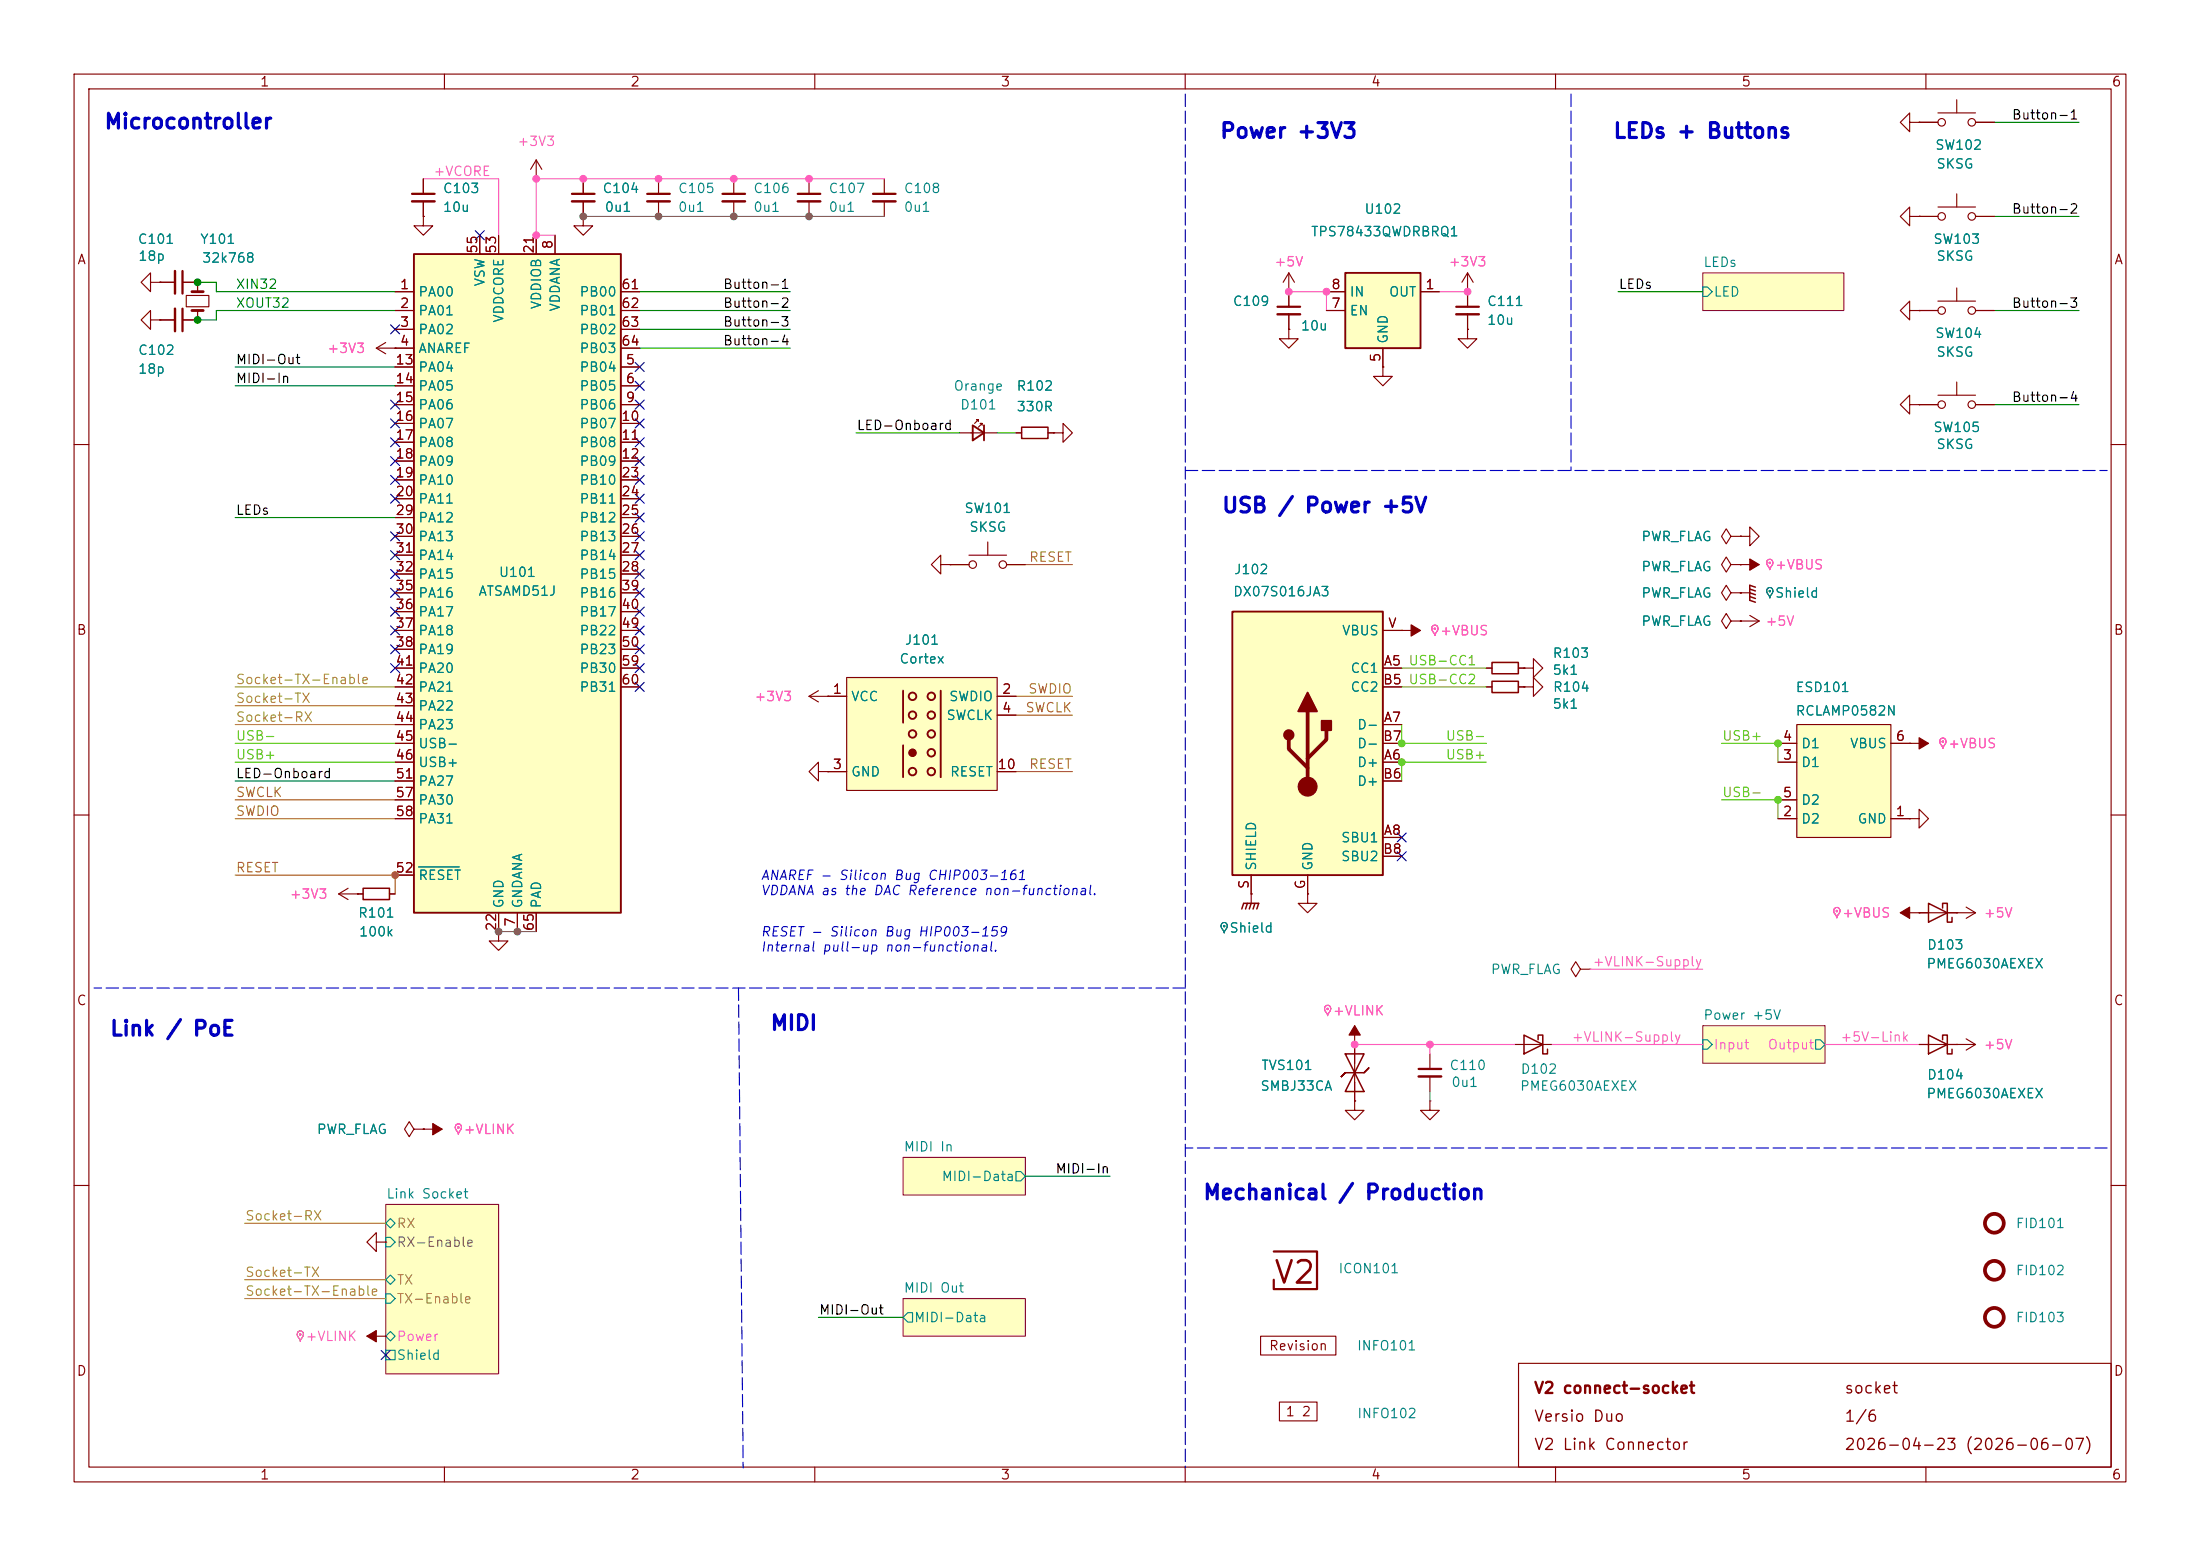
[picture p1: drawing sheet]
<svg xmlns="http://www.w3.org/2000/svg" width="297mm" height="210mm" viewBox="0 0 297 210" stroke-linecap="round" stroke-linejoin="round" font-family="sans-serif">
<g fill="none" stroke="#840000" stroke-width=".15">
<path d="M10 10h277v190h-277zM12 12h273v186h-273zM60 10v2M110 10v2M160 10v2M210 10v2M257.8 16.5v-1.3l-1.3 1.3 1.3 1.3v-1.3h1.3M259.1 16.5h.1M260 10v2M57.1 29.2v1.3h1.3l-1.3 1.3-1.2-1.3h1.2M57.1 29.2h.1M57.1 24.1v2.1"/>
<path d="M57.1 27.2v2M198.1 39.4v2M259.1 29.2h2.5M261.6 27.9h5.1M264.2 26.2v1.7M264.2 38.9v1.7M266.7 29.2h2.5M186.7 49.5v1.3h1.3l-1.3 1.3-1.3-1.3h1.3M186.7 49.5h.1M198.1 42.4v2.1M257.8 41.9v-1.3l-1.3 1.3 1.3 1.3v-1.3h1.3M257.8 54.6v-1.3l-1.3 1.3 1.3 1.3v-1.3h1.3"/>
<path d="M259.1 41.9h.1M259.1 54.6h.1M259.1 41.9h2.5M259.1 54.6h2.5M261.6 40.6h5.1M261.6 53.3h5.1M264.2 51.6v1.7M266.7 41.9h2.5M266.7 54.6h2.5M10 60h2M285 60h2M10 110h2"/>
<path d="M285 110h2M48.3 120.7h.7M52.6 120.7h.7M67.3 125.7v1.3h1.3l-1.3 1.3-1.3-1.3h1.3M67.3 125.7h.1M213.4 130.8l-.7-1-.6 1 .6 1 .7-1h1.2M214.6 130.8h.1M193 142.2v2.1M193 145.3v2M10 160h2M285 160h2M60 198v2"/>
<path d="M110 198v2M160 198v2M205 184h80v14h-80zM210 198v2M260 198v2"/>
<circle cx="262.1" cy="29.2" r=".51"/>
<circle cx="266.2" cy="29.2" r=".51"/>
<circle cx="262.1" cy="41.9" r=".51"/>
<circle cx="262.1" cy="54.6" r=".51"/>
<circle cx="266.2" cy="41.9" r=".51"/>
<circle cx="266.2" cy="54.6" r=".51"/>
</g>
<g fill="#ffffc2" stroke="#ffffc2" stroke-width=".14">
<path d="M121.9 175.3h16.5v5h-16.5z"/>
<path d="M229.9 138.4h16.5v5.1h-16.5z"/>
<path d="M52.1 162.6h15.2v22.8h-15.2z"/>
<path d="M121.9 156.2h16.5v5.1h-16.5z"/>
<path d="M229.9 36.8h19v5.1h-19z"/>
</g>
<path d="M229.9 36.8h19v5.1h-19zM229.9 138.4h16.5v5.1h-16.5zM121.9 156.2h16.5v5.1h-16.5zM52.1 162.6h15.2v22.8h-15.2zM121.9 175.3h16.5v5h-16.5z" fill="none" stroke="#840084" stroke-width=".15"/>
<path d="M229.9 38.7h.6l.6 .7-.6 .6h-.6zM137.2 158.1h.6l.6 .7-.6 .6h-.6zM229.9 140.3h.6l.6 .7-.6 .6h-.6zM245.1 140.3h.6l.7 .7-.7 .6h-.6zM52.1 172.7l.6-.6 .6 .6-.6 .7zM52.1 167h.6l.6 .6-.6 .7h-.6zM52.1 174.6h.6l.6 .7-.6 .6h-.6zM52.7 164.5l.6 .6-.6 .6-.6-.6zM121.9 177.8l.7-.6h.6v1.2h-.6zM52.1 180.3l.6-.6 .6 .6-.6 .7zM52.1 182.2h1.2v1.3h-1.2z" fill="none" stroke="#008484" stroke-width=".15"/>
<path d="M55.6 26.2h3.1M196.6 41.4h3M191.5 144.3h3.1" fill="none" stroke="#840000" stroke-width=".3"/>
<path d="M55.6 27.2h3.1M196.6 42.4h3M191.5 145.3h3.1" fill="none" stroke="#840000" stroke-width=".33"/>
<path d="M49 119.9h3.6v1.5h-3.6z" fill="none" stroke="#840000" stroke-width=".2"/>
<path d="M181.6 36.8h10.2v10.2h-10.2z" fill="#ffffc2"/>
<path d="M181.6 36.8h10.2v10.2h-10.2z" fill="none" stroke="#840000" stroke-width=".25"/>
<g fill="none" stroke="#840000" stroke-width=".15">
<path d="M174 39.4h.1M174 36.8l-.8 1.3M174 36.8l.8 1.3M174 36.8v4.6M179.1 39.4h2.5M191.8 39.4h2.5M198.1 39.4h.1M198.1 36.8l-.7 1.3M198.1 36.8l.8 1.3M198.1 36.8v2.6M50.8 47l1.3 .8M50.8 47h2.5"/>
<path d="M52.1 46.2l-1.3 .8M53.3 47h.1M174 44.5v1.2h1.3l-1.3 1.3-1.3-1.3h1.3M174 44.5h.1M174 42.4v2.1M179.1 41.9h2.5M186.7 47v2.5M198.1 44.5v1.2h1.3l-1.3 1.3-1.3-1.3h1.3M198.1 44.5h.1M233.7 72.4l-.7-1-.6 1 .6 1 .7-1h1.2M234.9 72.4h1.3v-1.3l1.3 1.3-1.3 1.3v-1.3M234.9 72.4h.1"/>
<path d="M182.9 138.4v10.2M55.9 152.4l-.7-1-.6 1 .6 1 .7-1h1.2M57.1 152.4h.1M57.1 152.4h2.6M182.9 141h.1M182.9 148.6v1.3h1.2l-1.2 1.2-1.3-1.2h1.3M182.9 148.6h.1M259.1 141h7.6M264.2 141h.1M265.4 140.2l1.3 .8M266.7 141l-1.3 .7M50.8 167.6v-1.2l-1.3 1.2 1.3 1.3v-1.3h1.3"/>
<path d="M52.1 167.6h.1M49.5 180.3h2.6M52.1 180.3h.1"/>
</g>
<path d="M260.3 139.7l2.6 1.3-2.6 1.2zM181.6 144.8l-.6 .6 .6-.6h2.5l.7-.7-.7 .7M181.6 142.2h2.5l-1.2 2.6zM182.9 144.8l1.2 2.5h-2.5zM262.3 140.3v-.6h.6v2.5h.6v-.6" fill="none" stroke="#840000" stroke-width=".2"/>
<path d="M178.9 135.8a.49 .49 0 0 1 .7 .2 .49 .49 0 0 1-.2 .6l-.2 .5-.1-.4a.64 .64 0 0 1-.2-.9zM61.6 151.8a.49 .49 0 0 1 .7 .2 .49 .49 0 0 1-.2 .6l-.2 .5-.2-.4a.64 .64 0 0 1-.1-.9zM40.3 179.7a.49 .49 0 0 1 .7 .2 .49 .49 0 0 1-.3 .7l-.2 .4-.1-.3a.64 .64 0 0 1-.1-1z" fill="none" stroke="#840000" stroke-width=".14"/>
<g fill="#840000" stroke="#840000" stroke-width=".14">
<circle cx="61.9" cy="152.2" r=".09"/>
<circle cx="40.5" cy="180.1" r=".09"/>
<circle cx="179.2" cy="136.2" r=".09"/>
</g>
<g fill="#840000" stroke="#840000" stroke-width=".15">
<path d="M58.4 151.6l1.3 .8-1.3 .8z"/>
<path d="M49.5 180.3l1.3-.7v1.5z"/>
<path d="M182.9 138.4l.7 1.3h-1.5z"/>
</g>
<path d="M178.9 135.8a.49 .49 0 0 1 .7 .2 .49 .49 0 0 1-.2 .6l-.2 .5-.1-.4a.64 .64 0 0 1-.2-.9zM61.6 151.8a.49 .49 0 0 1 .7 .2 .49 .49 0 0 1-.2 .6l-.2 .5-.2-.4a.64 .64 0 0 1-.1-.9zM40.3 179.7a.49 .49 0 0 1 .7 .2 .49 .49 0 0 1-.3 .7l-.2 .4-.1-.3a.64 .64 0 0 1-.1-1z" fill="none" stroke="#ff5cbb" stroke-width=".14"/>
<g fill="#ff5cbb" stroke="#ff5cbb" stroke-width=".14">
<circle cx="61.9" cy="152.2" r=".09"/>
<circle cx="40.5" cy="180.1" r=".09"/>
<circle cx="179.2" cy="136.2" r=".09"/>
</g>
<path d="M172.5 41.4h3" fill="none" stroke="#840000" stroke-width=".3"/>
<path d="M172.5 42.4h3" fill="none" stroke="#840000" stroke-width=".33"/>
<g fill="none" stroke="#840000" stroke-width=".51">
<circle cx="269.2" cy="171.4" r="1.27"/>
<circle cx="269.2" cy="165.1" r="1.27"/>
<circle cx="269.2" cy="177.8" r="1.27"/>
</g>
<path d="M55.9 34.3h27.9v88.9h-27.9z" fill="#ffffc2"/>
<path d="M55.9 34.3h27.9v88.9h-27.9z" fill="none" stroke="#840000" stroke-width=".25"/>
<g fill="none" stroke="#840000" stroke-width=".15">
<path d="M53.3 39.4h2.6M64.8 31.8v2.5M67.3 31.8v2.5M72.4 31.8v2.5M74.9 31.8v2.5M83.8 39.4h2.6M53.3 47h2.6M53.3 41.9h2.6M53.3 44.5h2.6M53.3 49.5h2.6M53.3 52.1h2.6M53.3 54.6h2.6"/>
<path d="M53.3 57.2h2.6M53.3 59.7h2.6M83.8 47h2.6M83.8 41.9h2.6M83.8 44.5h2.6M83.8 49.5h2.6M83.8 52.1h2.6M83.8 54.6h2.6M83.8 57.2h2.6M83.8 59.7h2.6M53.3 62.2h2.6M53.3 64.8h2.6"/>
<path d="M53.3 67.3h2.6M53.3 69.9h2.6M53.3 72.4h2.6M53.3 74.9h2.6M53.3 77.5h2.6M83.8 62.2h2.6M83.8 64.8h2.6M83.8 67.3h2.6M83.8 69.9h2.6M83.8 72.4h2.6M83.8 74.9h2.6M83.8 77.5h2.6"/>
<path d="M233.7 76.2l-.7-1-.6 1 .6 1 .7-1h1.2M234.9 76.2h.1M234.9 76.2h2.6M53.3 80h2.6M53.3 82.6h2.6M53.3 85.1h2.6M53.3 87.6h2.6M53.3 90.2h2.6M53.3 92.7h2.6M53.3 95.3h2.6M53.3 97.8h2.6M83.8 80h2.6"/>
<path d="M83.8 82.6h2.6M83.8 85.1h2.6M83.8 87.6h2.6M83.8 90.2h2.6M83.8 92.7h2.6M189.2 85.1h.1M189.2 85.1h2.6M200.7 90.2h.7M205 90.2h.7M205.7 90.2h1.3v-1.3l1.3 1.3-1.3 1.2v-1.2M205.7 90.2h.1M233.7 80l-.7-1-.6 1 .6 1 .7-1h1.2"/>
<path d="M233.7 83.8l-.7-1-.6 1 .6 1 .7-1h1.2M234.9 80h.1M234.9 83.8h.1M234.9 80h1.3M234.9 83.8h2.6M236.2 83.1l1.3 .7M237.5 83.8l-1.3 .8M53.3 100.3h2.6M53.3 102.9h2.6M53.3 105.4h2.6M53.3 118.1h2.6M53.3 108h2.6"/>
<path d="M53.3 110.5h2.6M67.3 123.2v2.5M69.8 123.2v2.5M72.4 123.2v2.5"/>
</g>
<path d="M56.5 117h5.5" fill="none" stroke="#008484" stroke-width=".15"/>
<path d="M238.6 75.6a.49 .49 0 0 1 .7 .2 .49 .49 0 0 1-.2 .6l-.2 .5-.1-.4a.64 .64 0 0 1-.2-.9zM238.6 79.4a.49 .49 0 0 1 .7 .2 .49 .49 0 0 1-.2 .7l-.2 .4-.1-.4a.64 .64 0 0 1-.2-.9zM193.4 84.5a.49 .49 0 0 1 .7 .1 .49 .49 0 0 1-.2 .7l-.2 .5-.1-.4a.64 .64 0 0 1-.2-.9z" fill="none" stroke="#840000" stroke-width=".14"/>
<g fill="#840000" stroke="#840000" stroke-width=".14">
<circle cx="238.9" cy="79.8" r=".09"/>
<circle cx="238.9" cy="76" r=".09"/>
<circle cx="193.7" cy="84.9" r=".09"/>
</g>
<path d="M236.2 79.5l.8 .3M237 79.2l-.8-.2v2l.8 .3M201.4 89.4h3.6v1.5h-3.6zM236.2 80.5l.8 .3M236.2 80l.8 .3" fill="none" stroke="#840000" stroke-width=".2"/>
<path d="M238.6 79.4a.49 .49 0 0 1 .7 .2 .49 .49 0 0 1-.2 .7l-.2 .4-.1-.4a.64 .64 0 0 1-.2-.9z" fill="none" stroke="#008484" stroke-width=".14"/>
<circle cx="238.9" cy="79.8" r=".09" fill="#008484" stroke="#008484" stroke-width=".14"/>
<g fill="#840000" stroke="#840000" stroke-width=".15">
<path d="M236.2 75.4l1.3 .8-1.3 .8z"/>
<path d="M190.5 84.3l1.3 .8-1.3 .8z"/>
</g>
<path d="M238.6 75.6a.49 .49 0 0 1 .7 .2 .49 .49 0 0 1-.2 .6l-.2 .5-.1-.4a.64 .64 0 0 1-.2-.9zM193.4 84.5a.49 .49 0 0 1 .7 .1 .49 .49 0 0 1-.2 .7l-.2 .5-.1-.4a.64 .64 0 0 1-.2-.9z" fill="none" stroke="#ff5cbb" stroke-width=".14"/>
<g fill="#ff5cbb" stroke="#ff5cbb" stroke-width=".14">
<circle cx="238.9" cy="76" r=".09"/>
<circle cx="193.7" cy="84.9" r=".09"/>
</g>
<path d="M242.6 97.8h12.7v15.2h-12.7z" fill="#ffffc2"/>
<path d="M242.6 97.8h12.7v15.2h-12.7zM240 110.5h2.6M240 102.9h2.6M240 100.3h2.6M240 108h2.6M255.3 110.5h2.5M255.3 100.3h2.5" fill="none" stroke="#840000" stroke-width=".15"/>
<path d="M166.4 82.6h20.3v35.5h-20.3z" fill="#ffffc2"/>
<path d="M131.3 57.4l1.5 1-1.5 1zM132.8 57.4v2M166.4 82.6h20.3v35.5h-20.3z" fill="none" stroke="#840000" stroke-width=".25"/>
<g fill="#840000" stroke="#840000" stroke-width=".25">
<path d="M176.5 93.5l1.3 2.5h-2.5z"/>
<path d="M178.4 97.3h1.3v1.3h-1.3z"/>
<circle cx="174" cy="99.2" r=".63"/>
</g>
<path d="M174 99.8v1.3l2.5 2.5M176.5 96v10.2M179.1 98.6v1.2l-2.6 2.6" fill="none" stroke="#840000" stroke-width=".51"/>
<circle cx="176.5" cy="106.2" r="1.27" fill="#840000" stroke="#840000" stroke-width=".15"/>
<g fill="none" stroke="#840000" stroke-width=".15">
<path d="M129.5 58.4h5.1M132.1 56.9v-.3h-.3h.3l-.5 .6M132.6 57.4v-.2h-.3h.3l-.5 .5M137.2 58.4h.7M141.5 58.4h.7M142.2 58.4h1.3v-1.2l1.3 1.2-1.3 1.3v-1.3M142.2 58.4h.1M127 76.2v-1.3l-1.3 1.3 1.3 1.3v-1.3h1.3M128.3 76.2h.1M128.3 76.2h2.5M130.8 74.9h5.1M133.3 73.2v1.7"/>
<path d="M135.9 76.2h2.5M186.7 90.2h2.5M186.7 97.8h2.5M186.7 92.7h2.5M186.7 85.1h2.5M47 119.9l-1.3 .8M168.9 118.1v2.6M176.5 118.1v2.6M186.7 102.9h2.5M186.7 113h2.5M186.7 105.4h2.5M186.7 100.3h2.5"/>
<path d="M186.7 115.6h2.5M45.7 120.7l1.3 .7M45.7 120.7h2.6M48.3 120.7h.1M170.2 180.3h10.1v2.6h-10.1zM172.7 189.2h5.1v2.6h-5.1z"/>
<circle cx="131.3" cy="76.2" r=".51"/>
<circle cx="135.4" cy="76.2" r=".51"/>
</g>
<path d="M137.9 57.7h3.6v1.5h-3.6z" fill="none" stroke="#840000" stroke-width=".2"/>
<path d="M172 168.9h5.8v5.1h-5.8v-1.3" fill="none" stroke="#840000" stroke-width=".3"/>
<path d="M114.3 91.4h20.3v15.3h-20.3z" fill="#ffffc2"/>
<g fill="none" stroke="#840000" stroke-width=".25">
<path d="M121.9 93.2v4.3M127 93.2v11.7M121.9 100.6v4.3"/>
<circle cx="123.2" cy="94" r=".51"/>
<circle cx="123.2" cy="96.5" r=".51"/>
<circle cx="123.2" cy="99.1" r=".51"/>
<circle cx="125.7" cy="94" r=".51"/>
<circle cx="125.7" cy="96.5" r=".51"/>
<circle cx="125.7" cy="99.1" r=".51"/>
<circle cx="123.2" cy="104.1" r=".51"/>
<circle cx="125.7" cy="101.6" r=".51"/>
<circle cx="125.7" cy="104.1" r=".51"/>
</g>
<g fill="#840000" stroke="#840000" stroke-width=".14">
<circle cx="123.2" cy="101.6" r=".51"/>
<circle cx="165.3" cy="125" r=".09"/>
<circle cx="262.3" cy="100.1" r=".09"/>
<circle cx="248" cy="123" r=".09"/>
</g>
<g fill="none" stroke="#840000" stroke-width=".15">
<path d="M259.1 16.5h.1M259.1 16.5h2.5M261.6 15.2h5.1M264.2 13.5v1.7M266.7 16.5h2.5M20.3 38.1v-1.3l-1.3 1.3 1.3 1.3v-1.3h1.3M21.6 38.1h.1M21.6 38.1h2M24.6 38.1h2.1v1.3M25.1 39.9h3.1v1.5h-3.1zM53.3 39.4h2.6M57.1 29.2h.1"/>
<path d="M57.1 24.1v2.1M57.1 27.2v2M64.8 31.8v2.5M67.3 31.8v2.5M72.4 24.1h.1M72.4 21.6l-.8 1.3M72.4 21.6l.8 1.3M72.4 21.6v2.5M72.4 31.8v2.5M74.9 31.8v2.5M78.7 29.2v1.3h1.3l-1.3 1.3-1.2-1.3h1.2M78.7 29.2h.1"/>
<path d="M78.7 24.1v2.1M78.7 27.2v2M83.8 39.4h2.6M88.9 24.1v2.1M88.9 27.2v2M99.1 24.1v2.1M99.1 27.2v2M109.2 24.1v2.1M109.2 27.2v2M119.4 24.1v2.1M119.4 27.2v2M174 39.4h.1"/>
<path d="M174 39.4v2M179.1 39.4h2.5M191.8 39.4h2.5M198.1 39.4h.1M198.1 39.4v2M257.8 29.2v-1.3l-1.3 1.3 1.3 1.3v-1.3h1.3M259.1 29.2h.1M259.1 29.2h2.5M266.7 29.2h2.5M20.3 43.2v-1.3l-1.3 1.3 1.3 1.3v-1.3h1.3M21.6 43.2h.1M21.6 43.2h2"/>
<path d="M26.7 41.9v1.3h-2.1M53.3 47h.1M53.3 47h2.6M53.3 41.9h2.6M53.3 44.5h2.6M53.3 49.5h2.6M53.3 52.1h2.6M53.3 54.6h2.6M53.3 57.2h2.6M53.3 59.7h2.6M83.8 47h2.6M83.8 41.9h2.6"/>
<path d="M83.8 44.5h2.6M83.8 49.5h2.6M83.8 52.1h2.6M83.8 54.6h2.6M83.8 57.2h2.6M83.8 59.7h2.6M137.2 58.4h.7M141.5 58.4h.7M142.2 58.4h.1M174 44.5h.1M174 42.4v2.1M179.1 41.9h2.5"/>
<path d="M186.7 49.5h.1M186.7 47v2.5M198.1 44.5h.1M198.1 42.4v2.1M259.1 54.6h.1M259.1 41.9h.1M259.1 41.9h2.5M259.1 54.6h2.5M266.7 41.9h2.5M266.7 54.6h2.5M53.3 62.2h2.6M53.3 64.8h2.6"/>
<path d="M53.3 67.3h2.6M53.3 69.9h2.6M53.3 72.4h2.6M53.3 74.9h2.6M53.3 77.5h2.6M83.8 62.2h2.6M83.8 64.8h2.6M83.8 67.3h2.6M83.8 69.9h2.6M83.8 72.4h2.6M83.8 74.9h2.6M83.8 77.5h2.6"/>
<path d="M128.3 76.2h.1M128.3 76.2h2.5M135.9 76.2h2.5M234.9 76.2h.1M234.9 72.4h.1M53.3 92.7h2.6M53.3 80h2.6M53.3 82.6h2.6M53.3 85.1h2.6M53.3 87.6h2.6M53.3 90.2h2.6M53.3 95.3h2.6"/>
<path d="M53.3 97.8h2.6M83.8 92.7h2.6M83.8 80h2.6M83.8 82.6h2.6M83.8 85.1h2.6M83.8 87.6h2.6M83.8 90.2h2.6M109.2 94h5.1M109.2 94l1.3 .7M110.5 93.2l-1.3 .8M111.8 94h.1M114.3 91.4h20.3v15.3h-20.3z"/>
<path d="M134.6 94h2.6M134.6 96.5h2.6M186.7 92.7h2.5M186.7 85.1h2.5M186.7 90.2h2.5M186.7 97.8h2.5M189.2 85.1h.1M200.7 92.7h.7M200.7 90.2h.7M205 92.7h.7M205 90.2h.7M205.7 92.7h1.3v-1.3l1.3 1.3-1.3 1.3v-1.3"/>
<path d="M205.7 92.7h.1M205.7 90.2h.1M234.9 83.8h.1M234.9 80h.1M53.3 100.3h2.6M53.3 102.9h2.6M53.3 105.4h2.6M53.3 118.1h2.6M53.3 108h2.6M53.3 110.5h2.6M110.5 104.1v-1.2l-1.3 1.2 1.3 1.3v-1.3h1.3M111.8 104.1h.1"/>
<path d="M111.8 104.1h2.5M134.6 104.1h2.6M168.9 118.1v3.8M176.5 118.1v2.6M186.7 100.3h2.5M186.7 102.9h2.5M186.7 105.4h2.5M186.7 113h2.5M186.7 115.6h2.5M240 100.3h2.6M240 102.9h2.6M240 108h2.6"/>
<path d="M240 110.5h2.6M255.3 100.3h5M255.3 110.5h2.5M257.8 100.3h.1M257.8 110.5h1.3v-1.3l1.2 1.3-1.2 1.3v-1.3M257.8 110.5h.1M48.3 120.7h.1M48.3 120.7h.7M52.6 120.7h.7M67.3 125.7h.1M67.3 123.2v2.5M69.8 123.2v2.5"/>
<path d="M72.4 123.2v2.5M168.9 120.7h.1M176.5 120.7v1.2h1.3l-1.3 1.3-1.2-1.3h1.2M176.5 120.7h.1M256.5 123.2h10.2M259.1 123.2h.1M264.2 123.2h.1M265.4 122.4l1.3 .8M266.7 123.2l-1.3 .8M57.1 152.4h.1M182.9 148.6h.1M182.9 141h.1"/>
<path d="M182.9 141v2.5M182.9 146.1v2.5M193 148.6v1.3h1.3l-1.3 1.2-1.2-1.2h1.2M193 148.6h.1M204.5 141h5M259.1 141h1.2M262.9 141h1.3M264.2 141h.1"/>
<circle cx="262.1" cy="16.5" r=".51"/>
<circle cx="266.2" cy="16.5" r=".51"/>
</g>
<path d="M25.9 39.4h1.5M25.9 41.9h1.5" fill="none" stroke="#840000" stroke-width=".38"/>
<path d="M24.6 36.6v3M77.2 26.2h3.1M87.4 26.2h3M97.5 26.2h3.1M107.7 26.2h3M117.9 26.2h3M24.6 41.7v3" fill="none" stroke="#840000" stroke-width=".3"/>
<path d="M23.6 36.6v3M77.2 27.2h3.1M87.4 27.2h3M97.5 27.2h3.1M107.7 27.2h3M117.9 27.2h3M23.6 41.7v3" fill="none" stroke="#840000" stroke-width=".33"/>
<path d="M262 99.7a.49 .49 0 0 1 .7 .2 .49 .49 0 0 1-.2 .7l-.2 .4-.2-.3a.64 .64 0 0 1-.1-1zM165 124.6a.49 .49 0 0 1 .7 .2 .49 .49 0 0 1-.2 .7l-.2 .4-.2-.4a.64 .64 0 0 1-.1-.9zM247.7 122.6a.49 .49 0 0 1 .7 .1 .49 .49 0 0 1-.2 .7l-.2 .5-.2-.4a.64 .64 0 0 1-.1-.9z" fill="none" stroke="#840000" stroke-width=".14"/>
<path d="M201.4 91.9h3.6v1.6h-3.6zM167.6 122.7l.3-.8h2l-.2 .8M168.4 121.9l-.3 .8M168.9 121.9l-.2 .8M169.4 121.9l-.2 .8M205.7 139.7l2.6 1.3-2.6 1.2zM260.3 121.9l2.6 1.3-2.6 1.3zM262.3 122.6v-.7h.6v2.6h.6v-.7M207.6 140.3v-.6h.7v2.5h.6v-.6" fill="none" stroke="#840000" stroke-width=".2"/>
<path d="M238.6 79.4a.49 .49 0 0 1 .7 .2 .49 .49 0 0 1-.2 .7l-.2 .4-.1-.4a.64 .64 0 0 1-.2-.9zM165 124.6a.49 .49 0 0 1 .7 .2 .49 .49 0 0 1-.2 .7l-.2 .4-.2-.4a.64 .64 0 0 1-.1-.9z" fill="none" stroke="#008484" stroke-width=".14"/>
<g fill="#008484" stroke="#008484" stroke-width=".14">
<circle cx="165.3" cy="125" r=".09"/>
<circle cx="238.9" cy="79.8" r=".09"/>
</g>
<g fill="#840000" stroke="#840000" stroke-width=".15">
<path d="M259.1 99.6l1.2 .7-1.2 .8z"/>
<path d="M256.5 123.2l1.3-.8v1.6z"/>
</g>
<path d="M238.6 75.6a.49 .49 0 0 1 .7 .2 .49 .49 0 0 1-.2 .6l-.2 .5-.1-.4a.64 .64 0 0 1-.2-.9zM193.4 84.5a.49 .49 0 0 1 .7 .1 .49 .49 0 0 1-.2 .7l-.2 .5-.1-.4a.64 .64 0 0 1-.2-.9zM262 99.7a.49 .49 0 0 1 .7 .2 .49 .49 0 0 1-.2 .7l-.2 .4-.2-.3a.64 .64 0 0 1-.1-1zM178.9 135.8a.49 .49 0 0 1 .7 .2 .49 .49 0 0 1-.2 .6l-.2 .5-.1-.4a.64 .64 0 0 1-.2-.9zM247.7 122.6a.49 .49 0 0 1 .7 .1 .49 .49 0 0 1-.2 .7l-.2 .5-.2-.4a.64 .64 0 0 1-.1-.9zM61.6 151.8a.49 .49 0 0 1 .7 .2 .49 .49 0 0 1-.2 .6l-.2 .5-.2-.4a.64 .64 0 0 1-.1-.9z" fill="none" stroke="#ff5cbb" stroke-width=".14"/>
<g fill="#ff5cbb" stroke="#ff5cbb" stroke-width=".14">
<circle cx="262.3" cy="100.1" r=".09"/>
<circle cx="248" cy="123" r=".09"/>
<circle cx="61.9" cy="152.2" r=".09"/>
<circle cx="193.7" cy="84.9" r=".09"/>
<circle cx="238.9" cy="76" r=".09"/>
<circle cx="179.2" cy="136.2" r=".09"/>
<circle cx="99.1" cy="24.1" r=".46"/>
<circle cx="78.7" cy="24.1" r=".46"/>
<circle cx="88.9" cy="24.1" r=".46"/>
<circle cx="109.2" cy="24.1" r=".46"/>
<circle cx="72.4" cy="31.8" r=".46"/>
<circle cx="72.4" cy="24.1" r=".46"/>
<circle cx="198.1" cy="39.4" r=".46"/>
<circle cx="179.1" cy="39.4" r=".46"/>
<circle cx="174" cy="39.4" r=".46"/>
<circle cx="182.9" cy="141" r=".46"/>
<circle cx="193" cy="141" r=".46"/>
</g>
<path d="M160 12.7v185.4M212.1 12.7v50.8M160 63.5h124.5M99.7 133.4l.6 64.7M160 133.4h-147.3M284.5 154.9h-124.5" fill="none" stroke="#0000c2" stroke-width=".15" stroke-dasharray="1.7 .6"/>
<path d="M26.7 38.1h2.5v1.3h24.1M53.3 41.9h-24.1v1.3h-2.5" fill="none" stroke="#0b8109" stroke-width=".15"/>
<path d="M189.2 97.8v2.5h11.5M189.2 92.7h11.5M189.2 90.2h11.5M31.7 100.3h21.6M31.7 102.9h21.6M200.7 102.9h-11.5v2.5M232.4 100.3h7.6v2.6M232.4 108h7.6v2.5" fill="none" stroke="#51c90f" stroke-width=".15"/>
<g fill="none" stroke="#008400" stroke-width=".15">
<path d="M269.2 16.5h11.5M86.4 39.4h20.3M218.4 39.4h11.5M269.2 29.2h11.5M31.7 52.1h21.6M31.7 49.5h21.6M86.4 44.5h20.3M86.4 41.9h20.3M86.4 47h20.3M115.6 58.4h13.9M134.6 58.4h2.6M269.2 41.9h11.5"/>
<path d="M269.2 54.6h11.5M31.7 69.9h21.6M31.7 105.4h21.6M138.4 158.8h11.5M110.5 177.8h11.4"/>
</g>
<path d="M138.4 76.2h6.4M137.2 94h7.6M137.2 96.5h7.6M31.7 110.5h21.6M31.7 108h21.6M31.7 118.1h21.6v2.6M137.2 104.1h7.6" fill="none" stroke="#b27502" stroke-width=".15"/>
<path d="M78.7 29.2h40.7M67.3 125.7h5.1M193 147.3v1.3" fill="none" stroke="#676767" stroke-width=".15"/>
<path d="M57.1 24.1h10.2v7.7M119.4 24.1h-47v7.7h2.5M174 39.4h5.1v2.5M194.3 39.4h3.8M214.6 130.8h15.3M182.9 141h21.6M193 141v1.2M209.5 141h20.4M246.4 141h12.7" fill="none" stroke="#ff5cbb" stroke-width=".15"/>
<path d="M31.7 92.7h21.6M31.7 97.8h21.6M31.7 95.3h21.6M33 172.7h19.1M33 175.3h19.1M33 165.1h19.1" fill="none" stroke="#a3a30c" stroke-width=".15"/>
<g fill="none" stroke="#000084" stroke-width=".15">
<path d="M64.2 31.1l1.2 1.3M65.4 31.1l-1.2 1.3M52.7 43.8l1.2 1.3M52.7 56.5l1.2 1.3M52.7 59.1l1.2 1.2M52.7 54l1.2 1.2M53.9 43.8l-1.2 1.3M53.9 56.5l-1.2 1.3M53.9 59.1l-1.2 1.2M53.9 54l-1.2 1.2M85.8 48.9l1.2 1.2M85.8 51.5l1.2 1.2"/>
<path d="M85.8 54l1.2 1.2M85.8 56.5l1.2 1.3M85.8 59.1l1.2 1.2M87 48.9l-1.2 1.2M87 51.5l-1.2 1.2M87 54l-1.2 1.2M87 56.5l-1.2 1.3M87 59.1l-1.2 1.2M52.7 64.2l1.2 1.2M52.7 74.3l1.2 1.2M52.7 66.7l1.2 1.2M52.7 71.8l1.2 1.2"/>
<path d="M52.7 76.9l1.2 1.2M52.7 61.6l1.2 1.2M52.7 79.4l1.2 1.2M53.9 64.2l-1.2 1.2M53.9 74.3l-1.2 1.2M53.9 66.7l-1.2 1.2M53.9 71.8l-1.2 1.2M53.9 76.9l-1.2 1.2M53.9 61.6l-1.2 1.2M53.9 79.4l-1.2 1.2M85.8 79.4l1.2 1.2M85.8 71.8l1.2 1.2"/>
<path d="M85.8 69.2l1.2 1.3M85.8 74.3l1.2 1.2M85.8 64.2l1.2 1.2M85.8 66.7l1.2 1.2M85.8 61.6l1.2 1.2M85.8 76.9l1.2 1.2M87 79.4l-1.2 1.2M87 71.8l-1.2 1.2M87 69.2l-1.2 1.3M87 74.3l-1.2 1.2M87 64.2l-1.2 1.2M87 66.7l-1.2 1.2"/>
<path d="M87 61.6l-1.2 1.2M87 76.9l-1.2 1.2M52.7 81.9l1.2 1.3M52.7 84.5l1.2 1.2M52.7 87l1.2 1.2M52.7 89.6l1.2 1.2M53.9 81.9l-1.2 1.3M53.9 84.5l-1.2 1.2M53.9 89.6l-1.2 1.2M53.9 87l-1.2 1.2M85.8 81.9l1.2 1.3M85.8 89.6l1.2 1.2"/>
<path d="M85.8 92.1l1.2 1.2M85.8 84.5l1.2 1.2M85.8 87l1.2 1.2M87 81.9l-1.2 1.3M87 89.6l-1.2 1.2M87 92.1l-1.2 1.2M87 84.5l-1.2 1.2M87 87l-1.2 1.2M188.6 115l1.2 1.2M188.6 112.4l1.2 1.2M189.8 115l-1.2 1.2M189.8 112.4l-1.2 1.2"/>
<path d="M51.5 182.3l1.2 1.2M52.7 182.3l-1.2 1.2"/>
</g>
<path d="M56.5 117h5.5" fill="none" stroke="#008484" stroke-width=".15"/>
<circle cx="53.3" cy="118.1" r=".46" fill="#b27502" stroke="#b27502" stroke-width=".14"/>
<g fill="#676767" stroke="#676767" stroke-width=".14">
<circle cx="67.3" cy="125.7" r=".46"/>
<circle cx="69.8" cy="125.7" r=".46"/>
<circle cx="109.2" cy="29.2" r=".46"/>
<circle cx="88.9" cy="29.2" r=".46"/>
<circle cx="99.1" cy="29.2" r=".46"/>
<circle cx="78.7" cy="29.2" r=".46"/>
</g>
<g fill="#0b8109" stroke="#0b8109" stroke-width=".14">
<circle cx="26.7" cy="38.1" r=".46"/>
<circle cx="26.7" cy="43.2" r=".46"/>
</g>
<g fill="#51c90f" stroke="#51c90f" stroke-width=".14">
<circle cx="189.2" cy="102.9" r=".46"/>
<circle cx="189.2" cy="100.3" r=".46"/>
<circle cx="240" cy="100.3" r=".46"/>
<circle cx="240" cy="108" r=".46"/>
</g>
<text font-size="3" fill="#840000" x="171.8" y="174">V2</text>
<g font-size="2" fill="#0000c2">
<text x="14" y="17.9">Microcontroller</text>
<text x="164.6" y="19.2">Power +3V3</text>
<text x="217.7" y="19.2">LEDs + Buttons</text>
<text x="164.8" y="69.7">USB / Power +5V</text>
<text x="14.7" y="140.3">Link / PoE</text>
<text x="103.9" y="139.6">MIDI</text>
<text x="162.3" y="162.4">Mechanical / Production</text>
</g>
<g font-size="1.5" fill="#840000">
<text x="207" y="188.5">V2 connect-socket</text>
<text x="248.9" y="188.5">socket</text>
<text x="207" y="192.3">Versio Duo</text>
<text x="207" y="196.1">V2 Link Connector</text>
<text x="248.9" y="196.1">2026-04-23 (2026-06-07)</text>
<text x="248.9" y="192.3">1/6</text>
</g>
<g font-size="1.3" fill="#840000">
<text x="35" y="12">1</text>
<text x="85" y="12">2</text>
<text x="135" y="12">3</text>
<text x="185" y="12">4</text>
<text x="235" y="12">5</text>
<text x="285" y="12">6</text>
<text x="10.3" y="36">A</text>
<text x="64.7" y="34.3" transform="rotate(-90 64.7 34.3)">55</text>
<text x="67.3" y="34.3" transform="rotate(-90 67.3 34.3)">53</text>
<text x="72.4" y="34.3" transform="rotate(-90 72.4 34.3)">21</text>
<text x="74.9" y="33.7" transform="rotate(-90 74.9 33.7)">8</text>
<text x="285.3" y="36">A</text>
<text x="53.9" y="39.3">1</text>
<text x="53.9" y="41.9">2</text>
<text x="83.8" y="39.3">61</text>
<text x="83.8" y="41.9">62</text>
<text x="179.6" y="41.9">7</text>
<text x="179.6" y="39.3">8</text>
<text x="192.3" y="39.3">1</text>
<text x="53.9" y="44.4">3</text>
<text x="53.9" y="47">4</text>
<text x="83.8" y="47">64</text>
<text x="83.8" y="44.4">63</text>
<text x="53.3" y="49.5">13</text>
<text x="53.3" y="52">14</text>
<text x="84.4" y="49.5">5</text>
<text x="84.4" y="52">6</text>
<text x="186.7" y="49" transform="rotate(-90 186.7 49)">5</text>
<text x="53.3" y="54.6">15</text>
<text x="53.3" y="57.1">16</text>
<text x="53.3" y="59.7">17</text>
<text x="83.8" y="57.1">10</text>
<text x="83.8" y="59.7">11</text>
<text x="84.4" y="54.6">9</text>
<text x="53.3" y="62.2">18</text>
<text x="53.3" y="64.7">19</text>
<text x="83.8" y="62.2">12</text>
<text x="83.8" y="64.7">23</text>
<text x="53.3" y="67.3">20</text>
<text x="53.3" y="69.8">29</text>
<text x="83.8" y="67.3">24</text>
<text x="83.8" y="69.8">25</text>
<text x="53.3" y="72.4">30</text>
<text x="53.3" y="74.9">31</text>
<text x="53.3" y="77.4">32</text>
<text x="83.8" y="72.4">26</text>
<text x="83.8" y="74.9">27</text>
<text x="83.8" y="77.4">28</text>
<text x="53.3" y="80">35</text>
<text x="53.3" y="82.5">36</text>
<text x="83.8" y="80">39</text>
<text x="83.8" y="82.5">40</text>
<text x="10.3" y="86">B</text>
<text x="53.3" y="85.1">37</text>
<text x="53.3" y="87.6">38</text>
<text x="83.8" y="85.1">49</text>
<text x="83.8" y="87.6">50</text>
<text x="187.3" y="85.1">V</text>
<text x="285.3" y="86">B</text>
<text x="53.3" y="90.1">41</text>
<text x="53.3" y="92.7">42</text>
<text x="53.3" y="95.2">43</text>
<text x="83.8" y="90.1">59</text>
<text x="83.8" y="92.7">60</text>
<text x="112.3" y="94">1</text>
<text x="135.2" y="94">2</text>
<text x="186.6" y="92.7">B5 USB-CC2</text>
<text x="186.6" y="92.7">B5</text>
<text x="186.7" y="90.1">A5 USB-CC1</text>
<text x="186.7" y="90.1">A5</text>
<text x="53.3" y="97.8">44</text>
<text x="53.3" y="100.3">45</text>
<text x="135.2" y="96.5">4</text>
<text x="186.6" y="100.3">B7</text>
<text x="186.7" y="97.8">A7</text>
<text x="240.6" y="100.3">4</text>
<text x="255.8" y="100.3">6</text>
<text x="53.3" y="102.8">46</text>
<text x="53.3" y="105.4">51</text>
<text x="53.3" y="107.9">57</text>
<text x="112.3" y="104.1">3</text>
<text x="134.6" y="104.1">10</text>
<text x="186.6" y="105.4">B6</text>
<text x="186.7" y="102.8">A6</text>
<text x="240.6" y="102.8">3</text>
<text x="240.6" y="107.9">5</text>
<text x="53.3" y="110.5">58</text>
<text x="186.7" y="113">A8</text>
<text x="240.6" y="110.5">2</text>
<text x="255.8" y="110.5">1</text>
<text x="53.3" y="118.1">52</text>
<text x="186.6" y="115.5">B8</text>
<text x="67.3" y="125.8" transform="rotate(-90 67.3 125.8)">22</text>
<text x="69.8" y="125.2" transform="rotate(-90 69.8 125.2)">7</text>
<text x="72.4" y="125.8" transform="rotate(-90 72.4 125.8)">65</text>
<text x="168.9" y="120.1" transform="rotate(-90 168.9 120.1)">S</text>
<text x="176.5" y="120.1" transform="rotate(-90 176.5 120.1)">G</text>
<text x="10.3" y="136">C</text>
<text x="285.3" y="136">C</text>
<text x="10.3" y="186">D</text>
<text x="171.2" y="182.6">Revision</text>
<text x="285.3" y="186">D</text>
<text x="173.5" y="191.5">1 2</text>
<text x="35" y="200">1</text>
<text x="85" y="200">2</text>
<text x="135" y="200">3</text>
<text x="185" y="200">4</text>
<text x="235" y="200">5</text>
<text x="285" y="200">6</text>
</g>
<g font-size="1.3">
<text x="271.5" y="16.5">Button-1</text>
<text x="271.5" y="29.2">Button-2</text>
<text x="97.5" y="41.9">Button-2</text>
<text x="97.5" y="39.3">Button-1</text>
<text x="218.4" y="39.3">LEDs</text>
<text x="271.5" y="41.9">Button-3</text>
<text x="97.5" y="46.9">Button-4</text>
<text x="97.5" y="44.4">Button-3</text>
<text x="31.7" y="49.5">MIDI-Out</text>
<text x="31.7" y="52">MIDI-In</text>
<text x="115.6" y="58.4">LED-Onboard</text>
<text x="271.5" y="54.6">Button-4</text>
<text x="31.7" y="69.8">LEDs</text>
<text x="31.7" y="105.4">LED-Onboard</text>
<text x="142.4" y="158.7">MIDI-In</text>
<text x="110.5" y="177.7">MIDI-Out</text>
</g>
<g font-size="1.3" fill="#ff5cbb">
<text x="69.7" y="20">+3V3</text>
<text x="58.4" y="24.1">+VCORE</text>
<text x="172" y="36.3">+5V</text>
<text x="195.5" y="36.3">+3V3</text>
<text x="44.1" y="48">+3V3</text>
<text x="239.5" y="77.2">+VBUS</text>
<text x="194.3" y="86.1">+VBUS</text>
<text x="238.2" y="84.8">+5V</text>
<text x="101.8" y="95">+3V3</text>
<text x="262.9" y="101.3">+VBUS</text>
<text x="39" y="121.6">+3V3</text>
<text x="248.6" y="124.2">+VBUS</text>
<text x="267.7" y="124.2">+5V</text>
<text x="214.9" y="130.8">+VLINK-Supply</text>
<text x="179.8" y="137.4">+VLINK</text>
<text x="212.1" y="140.9">+VLINK-Supply</text>
<text x="231.3" y="141.9">Input</text>
<text x="238.6" y="141.9">Output</text>
<text x="248.4" y="140.9">+5V-Link</text>
<text x="267.7" y="141.9">+5V</text>
<text x="62.5" y="153.4">+VLINK</text>
<text x="41.2" y="181.3">+VLINK</text>
<text x="53.5" y="181.3">Power</text>
</g>
<g font-size="1.3" fill="#008484">
<text x="261.2" y="20.5">SW102</text>
<text x="261.3" y="23.1">SKSG</text>
<text x="59.7" y="26.4">C103</text>
<text x="59.7" y="28.9">10u</text>
<text x="81.2" y="26.4">C104</text>
<text x="81.5" y="28.9">0u1</text>
<text x="91.4" y="26.4">C105</text>
<text x="91.4" y="28.9">0u1</text>
<text x="101.6" y="26.4">C106</text>
<text x="101.6" y="28.9">0u1</text>
<text x="111.8" y="26.4">C107</text>
<text x="111.8" y="28.9">0u1</text>
<text x="121.9" y="26.4">C108</text>
<text x="121.9" y="28.9">0u1</text>
<text x="184.1" y="29.2">U102</text>
<text x="18.5" y="33.2">C101</text>
<text x="18.6" y="35.5">18p</text>
<text x="26.9" y="33.2">Y101</text>
<text x="27.2" y="35.8">32k768</text>
<text x="176.9" y="32.2">TPS78433QWDRBRQ1</text>
<text x="260.9" y="33.2">SW103</text>
<text x="261.3" y="35.5">SKSG</text>
<text x="56.4" y="40.3">PA00</text>
<text x="65.7" y="38.8" transform="rotate(-90 65.7 38.8)">VSW</text>
<text x="73.4" y="41.8" transform="rotate(-90 73.4 41.8)">VDDIOB</text>
<text x="78.1" y="40.3">PB00</text>
<text x="166.3" y="41.6">C109</text>
<text x="182.1" y="40.3">IN</text>
<text x="187.4" y="40.3">OUT</text>
<text x="200.7" y="41.6">C111</text>
<text x="229.9" y="36.3">LEDs</text>
<text x="231.3" y="40.3">LED</text>
<text x="56.4" y="42.9">PA01</text>
<text x="56.4" y="45.4">PA02</text>
<text x="56.4" y="48">ANAREF</text>
<text x="68.3" y="43.6" transform="rotate(-90 68.3 43.6)">VDDCORE</text>
<text x="75.9" y="42.1" transform="rotate(-90 75.9 42.1)">VDDANA</text>
<text x="78.1" y="48">PB03</text>
<text x="78.1" y="42.9">PB01</text>
<text x="78.1" y="45.4">PB02</text>
<text x="175.5" y="44.9">10u</text>
<text x="182.1" y="42.9">EN</text>
<text x="187.7" y="46.5" transform="rotate(-90 187.7 46.5)">GND</text>
<text x="200.7" y="44.2">10u</text>
<text x="261.2" y="45.9">SW104</text>
<text x="18.6" y="48.2">C102</text>
<text x="18.6" y="50.8">18p</text>
<text x="56.4" y="50.5">PA04</text>
<text x="56.4" y="53">PA05</text>
<text x="78.1" y="50.5">PB04</text>
<text x="78.1" y="53">PB05</text>
<text x="128.7" y="53">Orange</text>
<text x="137.1" y="53">R102</text>
<text x="261.3" y="48.5">SKSG</text>
<text x="56.4" y="55.6">PA06</text>
<text x="56.4" y="58.1">PA07</text>
<text x="78.1" y="55.6">PB06</text>
<text x="78.1" y="58.1">PB07</text>
<text x="129.5" y="55.6">D101</text>
<text x="137.1" y="55.8">330R</text>
<text x="260.9" y="58.6">SW105</text>
<text x="56.4" y="60.7">PA08</text>
<text x="56.4" y="63.2">PA09</text>
<text x="56.4" y="65.7">PA10</text>
<text x="78.1" y="60.7">PB08</text>
<text x="78.1" y="63.2">PB09</text>
<text x="78.1" y="65.7">PB10</text>
<text x="261.3" y="60.9">SKSG</text>
<text x="56.4" y="68.3">PA11</text>
<text x="56.4" y="70.8">PA12</text>
<text x="78.1" y="68.3">PB11</text>
<text x="78.1" y="70.8">PB12</text>
<text x="130.1" y="69.6">SW101</text>
<text x="56.4" y="73.4">PA13</text>
<text x="56.4" y="75.9">PA14</text>
<text x="78.1" y="73.4">PB13</text>
<text x="78.1" y="75.9">PB14</text>
<text x="130.8" y="72.1">SKSG</text>
<text x="166.5" y="77.8">J102</text>
<text x="221.5" y="73.4">PWR_FLAG</text>
<text x="221.5" y="77.4">PWR_FLAG</text>
<text x="56.4" y="78.4">PA15</text>
<text x="56.4" y="81">PA16</text>
<text x="56.4" y="83.5">PA17</text>
<text x="64.5" y="80.7">ATSAMD51J</text>
<text x="67.3" y="78.2">U101</text>
<text x="78.1" y="78.4">PB15</text>
<text x="78.1" y="81">PB16</text>
<text x="78.1" y="83.5">PB17</text>
<text x="166.4" y="80.8">DX07S016JA3</text>
<text x="221.5" y="81">PWR_FLAG</text>
<text x="239.5" y="81">Shield</text>
<text x="56.4" y="86.1">PA18</text>
<text x="56.4" y="88.6">PA19</text>
<text x="78.1" y="86.1">PB22</text>
<text x="78.1" y="88.6">PB23</text>
<text x="121.3" y="89.9">Cortex</text>
<text x="122.1" y="87.3">J101</text>
<text x="181.1" y="86.1">VBUS</text>
<text x="209.5" y="89.1">R103</text>
<text x="221.5" y="84.8">PWR_FLAG</text>
<text x="56.4" y="91.1">PA20</text>
<text x="56.4" y="93.7">PA21</text>
<text x="78.1" y="91.1">PB30</text>
<text x="78.1" y="93.7">PB31</text>
<text x="114.8" y="95">VCC</text>
<text x="128" y="95">SWDIO</text>
<text x="182.2" y="91.1">CC1</text>
<text x="182.2" y="93.7">CC2</text>
<text x="209.5" y="91.4">5k1</text>
<text x="209.5" y="96">5k1</text>
<text x="209.6" y="93.7">R104</text>
<text x="242.3" y="93.7">ESD101</text>
<text x="56.4" y="96.2">PA22</text>
<text x="56.4" y="98.8">PA23</text>
<text x="56.4" y="101.3">USB-</text>
<text x="127.7" y="97.5">SWCLK</text>
<text x="183.1" y="98.8">D-</text>
<text x="183.1" y="101.3">D-</text>
<text x="242.3" y="96.9">RCLAMP0582N</text>
<text x="243.1" y="101.3">D1</text>
<text x="249.7" y="101.3">VBUS</text>
<text x="56.4" y="103.8">USB+</text>
<text x="56.4" y="106.4">PA27</text>
<text x="114.8" y="105.1">GND</text>
<text x="128.2" y="105.1">RESET</text>
<text x="183.1" y="103.8">D+</text>
<text x="183.1" y="106.4">D+</text>
<text x="243.1" y="103.8">D1</text>
<text x="56.4" y="108.9">PA30</text>
<text x="56.4" y="111.5">PA31</text>
<text x="243.1" y="108.9">D2</text>
<text x="243.1" y="111.5">D2</text>
<text x="250.7" y="111.5">GND</text>
<text x="56.4" y="119.1">RESET</text>
<text x="169.9" y="117.6" transform="rotate(-90 169.9 117.6)">SHIELD</text>
<text x="177.5" y="117.6" transform="rotate(-90 177.5 117.6)">GND</text>
<text x="181" y="114">SBU1</text>
<text x="181" y="116.5">SBU2</text>
<text x="48.2" y="124.2">R101</text>
<text x="68.3" y="122.7" transform="rotate(-90 68.3 122.7)">GND</text>
<text x="70.8" y="122.7" transform="rotate(-90 70.8 122.7)">GNDANA</text>
<text x="73.4" y="122.7" transform="rotate(-90 73.4 122.7)">PAD</text>
<text x="48.4" y="126.7">100k</text>
<text x="165.9" y="126.2">Shield</text>
<text x="201.2" y="131.8">PWR_FLAG</text>
<text x="260" y="131">PMEG6030AEXEX</text>
<text x="260.1" y="128.5">D103</text>
<text x="229.9" y="137.9">Power +5V</text>
<text x="170.1" y="147.5">SMBJ33CA</text>
<text x="170.2" y="144.7">TVS101</text>
<text x="195.6" y="144.7">C110</text>
<text x="195.8" y="147">0u1</text>
<text x="205.1" y="147.5">PMEG6030AEXEX</text>
<text x="205.2" y="145.2">D102</text>
<text x="260" y="148.5">PMEG6030AEXEX</text>
<text x="260.1" y="146">D104</text>
<text x="42.7" y="153.4">PWR_FLAG</text>
<text x="121.9" y="155.7">MIDI In</text>
<text x="127" y="159.7">MIDI-Data</text>
<text x="52.1" y="162.1">Link Socket</text>
<text x="272" y="166.1">FID101</text>
<text x="180.6" y="172.2">ICON101</text>
<text x="272" y="172.4">FID102</text>
<text x="121.9" y="174.8">MIDI Out</text>
<text x="123.3" y="178.8">MIDI-Data</text>
<text x="272" y="178.8">FID103</text>
<text x="53.5" y="183.9">Shield</text>
<text x="183.1" y="182.6">INFO101</text>
<text x="183.1" y="191.7">INFO102</text>
</g>
<g font-size="1.3" fill="#0b8109">
<text x="31.7" y="41.9">XOUT32</text>
<text x="31.7" y="39.3">XIN32</text>
</g>
<g font-size="1.3" fill="#b27502">
<text x="138.8" y="76.1">RESET</text>
<text x="138.7" y="93.9">SWDIO</text>
<text x="138.3" y="96.5">SWCLK</text>
<text x="31.7" y="107.9">SWCLK</text>
<text x="138.8" y="104.1">RESET</text>
<text x="31.7" y="110.4">SWDIO</text>
<text x="31.7" y="118.1">RESET</text>
</g>
<g font-size="1.3" fill="#a3a30c">
<text x="31.7" y="92.7">Socket-TX-Enable</text>
<text x="31.7" y="95.2">Socket-TX</text>
<text x="31.7" y="97.7">Socket-RX</text>
<text x="33" y="165">Socket-RX</text>
<text x="53.5" y="166.1">RX</text>
<text x="33" y="172.7">Socket-TX</text>
<text x="53.5" y="173.7">TX</text>
<text x="33" y="175.2">Socket-TX-Enable</text>
<text x="53.5" y="176.2">TX-Enable</text>
</g>
<g font-size="1.3" fill="#51c90f">
<text x="31.7" y="100.3">USB-</text>
<text x="195.1" y="100.3">USB-</text>
<text x="232.4" y="100.3">USB+</text>
<text x="31.7" y="102.8">USB+</text>
<text x="195.1" y="102.8">USB+</text>
<text x="232.4" y="107.9">USB-</text>
</g>
<g font-size="1.3" fill="#0000c2">
<text x="102.6" y="119.1">ANAREF - Silicon Bug CHIP003-161</text>
<text x="102.6" y="121.1">VDDANA as the DAC Reference non-functional.</text>
<text x="102.6" y="126.7">RESET - Silicon Bug HIP003-159</text>
<text x="102.6" y="128.8">Internal pull-up non-functional.</text>
</g>
<text font-size="1.3" fill="#676767" x="53.5" y="168.6">RX-Enable</text>
</svg>
